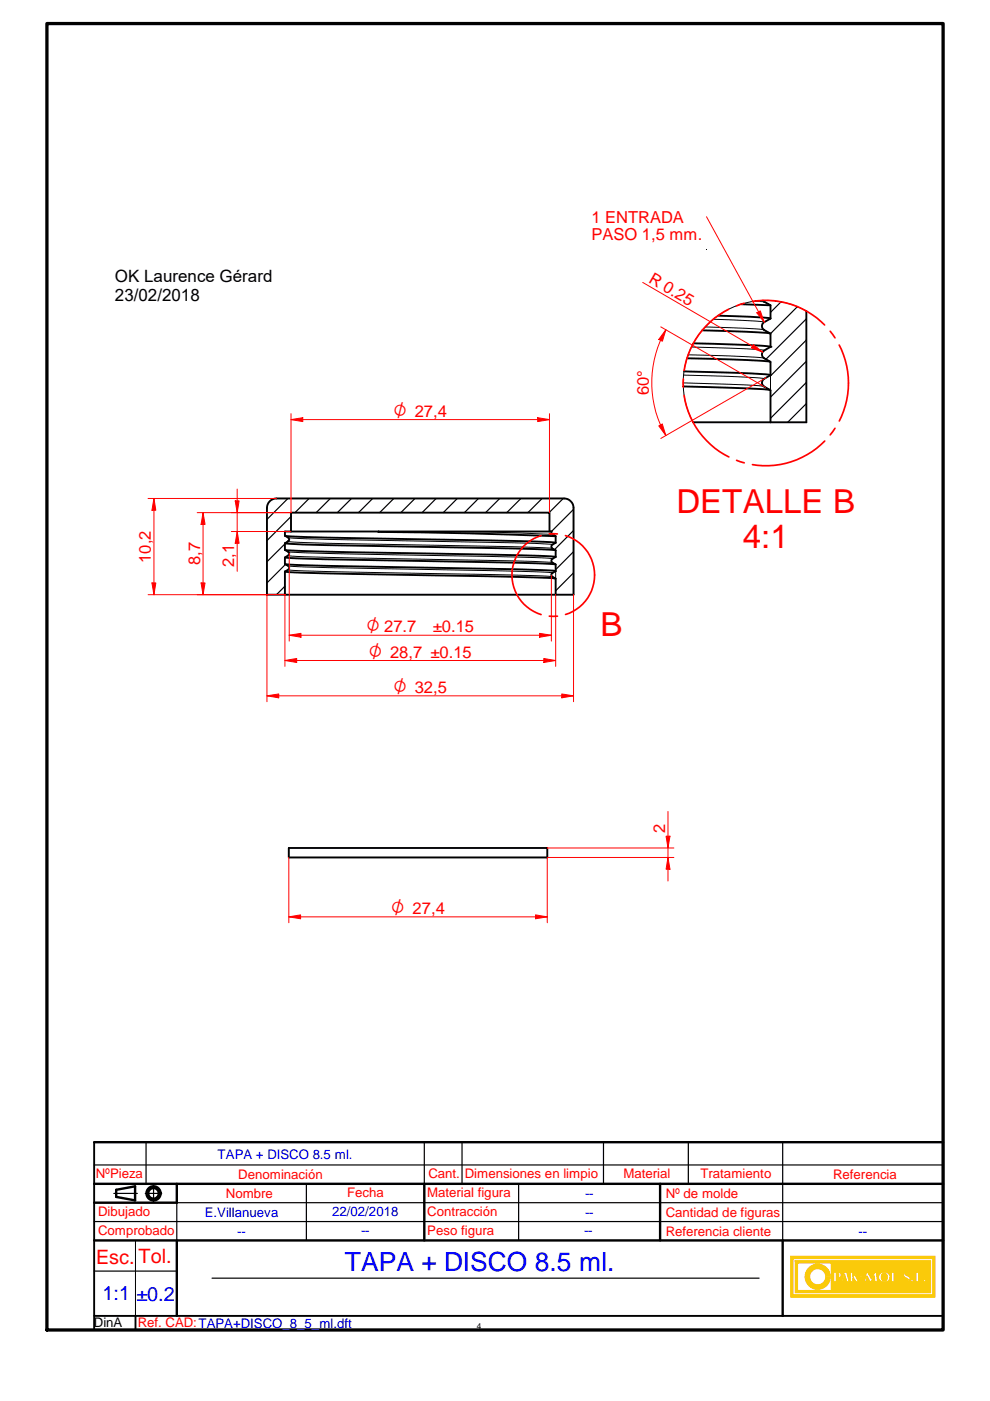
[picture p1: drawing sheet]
<svg xmlns="http://www.w3.org/2000/svg" width="210mm" height="297mm" viewBox="0 0 210 297" stroke-linecap="round" stroke-linejoin="round" font-family="sans-serif">
<path d="M9.9 5h190.1v277h-190.1z" fill="none" stroke="#000" stroke-width=".7"/>
<g fill="none" stroke="#000" stroke-width=".51">
<path d="M20 255h17.5M20 251h180M24.6 252.3v1.5M28.6 251.5v3M140 251v12M20 263h180M165.9 263v16"/>
<circle cx="32.5" cy="253" r="1.13"/>
<circle cx="32.6" cy="253" r="1.5"/>
</g>
<path d="M200 242.2v39.8h-180v-39.8M20 279h180M28.7 279v3" fill="none" stroke="#000" stroke-width=".4"/>
<g fill="none" stroke="#000" stroke-width=".25">
<path d="M20 259h180M20 247h180M24.1 253h5M30.8 253h3.5M31 242.2v8.8M32.6 251.3v3.5M37.5 255v8M65 251v12M98 242.2v8.8M110 251v12M128 242.2v8.8M145.9 242.2v8.8"/>
<path d="M165.9 242.2v20.8M20 269.5h17.5M45 271h116"/>
</g>
<g fill="#faca0a">
<path d="M167.7 266.4v8.6h30.5v-8.6zM168.1 266.8h29.7v7.8h-29.7z" fill-rule="evenodd"/>
<path d="M168.6 267.3v6.8h28.7v-6.8zM193.1 271.5a.3 .3 0 0 1 .6 0 .3 .3 0 0 1-.6 0zM194.2 269.7h.6v1.8h.8v.3h-1.4zM195.8 271.5a.3 .3 0 0 1 .6 0 .3 .3 0 0 1-.6 0zM169.1 267.8h7.2v5.8h-7.2zM176.7 269.7h1.1a.61 .61 0 0 1 .6 .8 .61 .61 0 0 1-.8 .4h-.3v.9h-.6zM179 269.7h.5l.6 2.1h-.6l-.1-.5h-.6l-.2 .5h-.2zM180.3 269.7h.5v.9l.7-.9h.3l-.5 .7 .8 1.4h-.7l-.5-.9-.1 .9h-.5zM182.2 270.6h.7v.2h-.7zM183.7 269.7h.3l.7 1.4 .8-1.4h.3l.3 2.1h-.7v-1.3l-.7 1.3h-.2l-.7-1.2-.1 1.2h-.4zM186.6 270a1.17 1.17 0 0 1 1.8 0 1.17 1.17 0 0 1-.3 1.7 1.16 1.16 0 0 1-1.5-.2 1.16 1.16 0 0 1 0-1.5zM189 269.7h.6v1.8h.8v.3h-1.4zM191.6 270a.72 .72 0 0 1 .8-.3 .72 .72 0 0 1 .5 .6l-.2 .1a.36 .36 0 0 0-.3-.5 .36 .36 0 0 0-.4 .3l.3 .2a.73 .73 0 0 1 .7 .9 .73 .73 0 0 1-1.1 .4l-.3-.1-.1-.4 .3-.2a.38 .38 0 0 0 .2 .6 .38 .38 0 0 0 .5-.3l-.1-.2a.84 .84 0 0 1-.8-1.1z" fill-rule="evenodd"/>
</g>
<g fill="none" stroke="#faca0a" stroke-width=".25">
<path d="M176.7 269.7h1.1a.61 .61 0 0 1 .6 .8 .61 .61 0 0 1-.8 .4h-.3v.9h-.6zM179 269.7h.5l.6 2.1h-.6l-.1-.5h-.6l-.2 .5h-.2zM180.3 269.7h.5v.9l.7-.9h.3l-.5 .7 .8 1.4h-.7l-.5-.9-.1 .9h-.5zM183.7 269.7h.3l.7 1.4 .8-1.4h.3l.3 2.1h-.7v-1.3l-.7 1.3h-.2l-.7-1.2-.1 1.2h-.4zM186.6 270a1.17 1.17 0 0 1 1.8 0 1.17 1.17 0 0 1-.3 1.7 1.16 1.16 0 0 1-1.5-.2 1.16 1.16 0 0 1 0-1.5zM191.8 271.3l.1 .2 .3 .1M191.8 271.2v-.2l-.3 .1a.74 .74 0 0 0 .5 .7 .74 .74 0 0 0 .8-.2M191.8 271.2v.1M192.2 271.6h.1M192.3 270.4l-.3-.2a.36 .36 0 0 1 .4-.3 .36 .36 0 0 1 .3 .5l.2-.1a.68 .68 0 0 0-.7-.6 .68 .68 0 0 0-.6 .7 .68 .68 0 0 0 .6 .6l.4 .4M192.3 270.4h.1M192.3 270.4a.7 .7 0 0 1 .6 .4 .7 .7 0 0 1-.1 .8"/>
<path d="M192.6 271.4h.1M192.6 271.4l-.4 .2M192.8 271.6h.1"/>
</g>
<path d="M171.5 268.8a2.66 2.66 0 0 1 2.8-.6 2.66 2.66 0 0 1 1.7 2.4h-.9a1.73 1.73 0 0 0-2.6-1.4 1.73 1.73 0 0 0 0 3 1.73 1.73 0 0 0 2.6-1.4h.9a2.65 2.65 0 0 1-3.7 2.3 2.65 2.65 0 0 1-.8-4.3z" fill-rule="evenodd" fill="#faca0a"/>
<path d="M171.5 268.8a2.66 2.66 0 0 1 2.8-.6 2.66 2.66 0 0 1 1.7 2.4h-.9a1.73 1.73 0 0 0-2.6-1.4 1.73 1.73 0 0 0 0 3 1.73 1.73 0 0 0 2.6-1.4h.9a2.66 2.66 0 0 1-3.7 2.3 2.66 2.66 0 0 1-.8-4.3z" fill="none" stroke="#faca0a" stroke-width=".25"/>
<path d="M177.3 269.9a.41 .41 0 0 1 .5 .4 .41 .41 0 0 1-.5 .4z" fill-rule="evenodd" fill="#faca0a"/>
<path d="M177.3 269.9a.41 .41 0 0 1 .5 .4 .41 .41 0 0 1-.5 .4z" fill="none" stroke="#faca0a" stroke-width=".25"/>
<path d="M179.1 270.2l.2 .9h-.5z" fill="#faca0a"/>
<path d="M179.1 270.2l.2 .9h-.5z" fill="none" stroke="#faca0a" stroke-width=".25"/>
<path d="M187.2 270a.8 .8 0 0 1 .9 .4 .8 .8 0 0 1-.2 1 .73 .73 0 0 1-.9-.1 .73 .73 0 0 1-.1-.9z" fill-rule="evenodd" fill="#faca0a"/>
<g fill="none" stroke="#faca0a" stroke-width=".25">
<path d="M167.7 266.4h30.5v8.6h-30.5zM168.1 266.8h29.7v7.8h-29.7zM168.6 267.3h28.7v6.8h-28.7zM169.1 267.8h7.2v5.8h-7.2zM182.2 270.6h.7v.2h-.7zM187.1 270.1a.81 .81 0 0 1 1.1 .4 .81 .81 0 0 1-.5 1.1 .85 .85 0 0 1-.9-.6 .85 .85 0 0 1 .3-.9zM189 269.7h.6v1.8h.8v.3h-1.4zM194.2 269.7h.6v1.8h.8v.3h-1.4z"/>
<circle cx="193.4" cy="271.5" r=".26"/>
<circle cx="196.1" cy="271.5" r=".26"/>
</g>
<path d="M20 242.2h180M24.6 253.8l4 .7M28.6 251.5l-4 .8M37.5 251v4M90 251v12M37.5 263v16" fill="none" stroke="#000" stroke-width=".51"/>
<g fill="none" stroke="#000" stroke-width=".25">
<path d="M60.4 115.3l-3.8 3.8M60.5 119.7l-3.9 3.9M61 105.7l-4.4 4.4M61.3 114.4l-.6 .6M61.7 109.5l-5.1 5.1M65.5 105.7l-3 3M70 105.7l-3 3M74.5 105.7l-3 3M79 105.7l-3 3M83.5 105.7l-3 3M88 105.7l-3 3M92.5 105.7l-3 3"/>
<path d="M97 105.7l-3 3M101.5 105.7l-3 3M106 105.7l-3 3M110.4 105.7l-3 3M114.9 105.7l-3 3M119.4 105.7l-3 3M121.6 112.5l-4 4M121.6 117l-3.8 3.8M121.6 108l-4.7 4.7M60.4 124.3l-1.8 1.8M121.6 121.5l-3.8 3.8M121.6 125.9l-.1 .2"/>
<path d="M37.5 255h162.5M90 242.2v8.8"/>
</g>
<g fill="none" stroke="#000" stroke-width=".21">
<path d="M60.4 119.6l.2 .1M60.4 116.6l.2 .1M60.4 113.6l.2 .1M60.9 116.9l.5 .2 3.8 .1 43.6 .9 8.3 .4M60.9 113.9l.5 .1 3.8 .2 43.6 .9 8.3 .4M60.9 119.8l.2 .2M61.1 117.8l8.3 .4 39.4 .7 8.3 .4M61.1 114.8l8.3 .4 39.4 .7 8.3 .4M61.1 120l8.5 .4 39.2 .7 8.3 .4M96.6 112.7l20.5 .6M116.9 113.1h.1M117.1 113.2l.2 .2"/>
<path d="M117.1 119.3l.2 .1M117.1 116.3l.2 .1M117.6 119.5l.2 .2M117.6 116.5l.2 .1M117.6 113.5l.2 .2M61.1 120.8l8.3 .4 39.4 .7 8.3 .4M116.9 121.9v.1M116.9 122l.1 .2M117.1 122.2l.2 .2M117.6 122.5l.2 .2M117.8 121.1v1.6M28.7 263v16"/>
</g>
<g fill="none" stroke="#000" stroke-width=".4">
<path d="M57.2 106.3l.6-.5 .8-.1h61a2.02 2.02 0 0 1 2 2v18.4h-65v-18.4l.2-.8zM60.4 113.6l.7 .4a.48 .48 0 0 1 0 .8l-.7 .4M60.4 115.2v1.4l.7 .4a.46 .46 0 0 1 .2 .4 .46 .46 0 0 1-.2 .4l-.7 .4v1.4l.7 .4a.46 .46 0 0 1 .2 .4 .46 .46 0 0 1-.2 .4l-.7 .4M60.4 118.2l8.5 .4 40.1 .7 8.8 .4M60.4 115.2l8.5 .4 40.1 .7 8.8 .3M60.4 119.6l8.8 .4 40.1 .7 8.5 .4M60.4 116.6l14.4 .5 34.5 .6 8.5 .4M60.4 113.6l8.8 .4 40.1 .7 8.5 .4M61.7 112.7v-4h54.8v4h.4l.1 .5 .8 .5v1.4M80.2 112.7v.1M80.2 112.8l18.8 .3 18.8 .6M80.3 112.7l-.1 .1"/>
<path d="M116.5 112.7h-56.1v.9M117.8 115.1l-.7 .4a.5 .5 0 0 0 0 .8l.7 .4v1.4M117.8 118.1l-.7 .4a.48 .48 0 0 0 0 .8l.7 .4v1.4M60.4 121.2v4.9M60.4 121.2l8.5 .4 34.6 .6 14.3 .5M117.8 121.1l-.7 .4a.47 .47 0 0 0 0 .8l.7 .4v3.4"/>
</g>
<g fill="#000">
<circle cx="61.1" cy="120" r=".2"/>
<circle cx="61.1" cy="117" r=".2"/>
<circle cx="61.1" cy="114" r=".2"/>
<circle cx="117.1" cy="113.3" r=".2"/>
</g>
<path d="M31.4 105.7h27.2M31.4 126.1h29M32.2 123.6h.8l-.4 2.5z" fill="none" stroke="#f00" stroke-width=".21"/>
<path d="M32.2 123.6h.8l-.4 2.5z" fill="#f00"/>
<path d="M32.6 105.7l.4 2.5h-.8z" fill="none" stroke="#f00" stroke-width=".21"/>
<path d="M32.6 105.7l.4 2.5h-.8z" fill="#f00"/>
<path d="M32.6 105.7v20.4M56.6 126.1v22.7M121.6 126.1v22.7M56.6 147.5l2.5-.4v.9z" fill="none" stroke="#f00" stroke-width=".21"/>
<path d="M56.6 147.5l2.5-.4v.9z" fill="#f00"/>
<path d="M119.1 147.1l2.5 .4-2.5 .5z" fill="none" stroke="#f00" stroke-width=".21"/>
<path d="M119.1 147.1l2.5 .4-2.5 .5z" fill="#f00"/>
<path d="M60.4 126.1v15.2M117.8 126.1v15.2M56.6 147.5h65M60.4 140l2.5-.4v.9z" fill="none" stroke="#f00" stroke-width=".21"/>
<path d="M60.4 140l2.5-.4v.9z" fill="#f00"/>
<path d="M115.3 139.6l2.5 .4-2.5 .5z" fill="none" stroke="#f00" stroke-width=".21"/>
<path d="M115.3 139.6l2.5 .4-2.5 .5z" fill="#f00"/>
<path d="M61.7 87.7v21M61.7 89l2.5-.4v.8zM116.5 87.7v21M60.4 140h57.4" fill="none" stroke="#f00" stroke-width=".21"/>
<path d="M61.7 89l2.5-.4v.8z" fill="#f00"/>
<path d="M114 88.6l2.5 .4-2.5 .4z" fill="none" stroke="#f00" stroke-width=".21"/>
<path d="M114 88.6l2.5 .4-2.5 .4z" fill="#f00"/>
<path d="M61.7 89h54.8M41.8 108.7h19.9M41.8 126.1h18.6M42.6 123.6h.9l-.4 2.5z" fill="none" stroke="#f00" stroke-width=".21"/>
<path d="M42.6 123.6h.9l-.4 2.5z" fill="#f00"/>
<path d="M43.1 108.7l.4 2.5h-.9z" fill="none" stroke="#f00" stroke-width=".21"/>
<path d="M43.1 108.7l.4 2.5h-.9z" fill="#f00"/>
<path d="M136.3 59.9l25.4 14.8M159.7 73l2 1.7-2.4-.9zM43.1 108.7v17.4" fill="none" stroke="#f00" stroke-width=".21"/>
<g fill="none" stroke="#f00" stroke-width=".36">
<path d="M154.5 65.6a17.4 17.4 0 0 0-9.4 13M157.8 64.3l-1.7 .6M159.5 63.9a17.4 17.4 0 0 1 15.3 5M176 70.2l1 1.4M177.9 73.2a17.5 17.5 0 0 1 0 16.1M144.9 80.4v1.7M145.1 83.9a17.4 17.4 0 0 0 9.4 13M156.2 97.6l1.6 .5M174.9 93.5a17.4 17.4 0 0 1-15.4 5M177 90.8l-1 1.4M114.7 113.6a8.8 8.8 0 0 0-6.2 8.3 8.8 8.8 0 0 0 6.2 8.4M116.4 113.2h1.8"/>
<path d="M119.9 113.6a8.7 8.7 0 0 1 6.2 8.3 8.7 8.7 0 0 1-6.2 8.4M116.5 130.6h1.7"/>
</g>
<path d="M165.6 64l-2.2 2.2M169.1 65l-5.7 5.7M171 67.6l-8.6 8.6M171 72.1l-7.6 7.6M171 76.6l-7.6 7.6M171 81.1l-7.6 7.6M171 85.6l-4 3.9" fill="none" stroke="#000" stroke-width=".25"/>
<g fill="none" stroke="#000" stroke-width=".4">
<path d="M145 78.7a200.7 200.7 0 0 1 18.3 .8h.1M145.7 76l12.5 .3 5.1 .4M147 72.8l12.1 .4 4.2 .3M148.9 70a127.4 127.4 0 0 1 14.4 .7M152.2 66.9l6.9 .3 4.3 .3M157.1 64.5l6.2 .2M161.7 63.7l.3 .3M161.9 64h.1M162 64l1.4 .7v2.8M163.4 79.5l-1.4 .8a.97 .97 0 0 0 0 1.7l1.4 .7v6.8M163.4 67.5l-1.4 .8a.96 .96 0 0 0 0 1.7l1.4 .7v2.8M163.4 73.5l-1.4 .8a.94 .94 0 0 0 0 1.7l1.4 .7v2.8"/>
<path d="M171 65.9v23.6h-24M144.9 81.9l.8 .1a175.5 175.5 0 0 1 17.6 .7"/>
</g>
<circle cx="163.4" cy="73.5" r=".2" fill="#000"/>
<g fill="none" stroke="#000" stroke-width=".21">
<path d="M144.9 79.5l9.6 .3 7.5 .5M145.9 75.2l8.6 .3 7.5 .4M146.6 73.6l11.2 .3 4.2 .4M149.5 69.3l8.3 .3 4.2 .4M151.2 67.7l9 .4 1.8 .2M159.9 63.9l2 .1M161.8 63.7v.1M161.9 63.9l.5 .3M161.9 75.9l.5 .3M161.9 69.9l.5 .3M162.8 76.4l.5 .3M162.8 70.4l.5 .3"/>
<path d="M162.8 64.4l.5 .3M163.4 79.5v3.2M171 65.9a17.5 17.5 0 0 0-20.9 2.8 17.5 17.5 0 0 0-3.2 20.8M144.8 81.2a193.8 193.8 0 0 1 17 .7l.2 .1M161.5 81.1l.1 .2M161.6 81.4l.1 .3M161.8 81.8l.6 .4M162.8 82.4l.5 .3"/>
</g>
<path d="M159.7 73l2 1.7-2.4-.9z" fill="#f00"/>
<path d="M140.1 69.3l22.2 12.8M141.2 69.9l-.8 2.4-.7-.3zM162.4 80.1l-22.3 12.9" fill="none" stroke="#f00" stroke-width=".21"/>
<path d="M141.2 69.9l-.8 2.4-.7-.3z" fill="#f00"/>
<path d="M139.7 90.3l.7-.4 .8 2.4z" fill="none" stroke="#f00" stroke-width=".21"/>
<path d="M139.7 90.3l.7-.4 .8 2.4z" fill="#f00"/>
<path d="M141.2 69.9a22.5 22.5 0 0 0 0 22.4M116 179.8h26.9M141.2 177.3h.8l-.4 2.5zM116 181.8h26.9" fill="none" stroke="#f00" stroke-width=".21"/>
<path d="M61.2 179.8h54.8v2h-54.8z" fill="none" stroke="#000" stroke-width=".4"/>
<path d="M141.2 177.3h.8l-.4 2.5z" fill="#f00"/>
<path d="M141.6 181.8l.4 2.5h-.8z" fill="none" stroke="#f00" stroke-width=".21"/>
<path d="M141.6 181.8l.4 2.5h-.8z" fill="#f00"/>
<path d="M141.6 172v14.8M61.2 194.4l2.5-.4v.8zM61.2 181.8v13.8M116 181.8v13.8" fill="none" stroke="#f00" stroke-width=".21"/>
<path d="M61.2 194.4l2.5-.4v.8z" fill="#f00"/>
<path d="M113.5 194l2.5 .4-2.5 .4z" fill="none" stroke="#f00" stroke-width=".21"/>
<path d="M113.5 194l2.5 .4-2.5 .4z" fill="#f00"/>
<path d="M61.3 117.4v18.5M61.3 134.7l2.5-.4v.8zM116.9 121.9v14M61.2 194.4h54.8" fill="none" stroke="#f00" stroke-width=".21"/>
<path d="M61.3 134.7l2.5-.4v.8z" fill="#f00"/>
<path d="M114.4 134.3l2.5 .4-2.5 .4z" fill="none" stroke="#f00" stroke-width=".21"/>
<path d="M114.4 134.3l2.5 .4-2.5 .4z" fill="#f00"/>
<path d="M149.8 46l12.2 22.3M61.3 134.7h55.6" fill="none" stroke="#f00" stroke-width=".21"/>
<path d="M160.5 66.3l.7-.4 .8 2.4z" fill="#f00"/>
<path d="M160.5 66.3l.7-.4 .8 2.4zM49 108.7h12.7M49 112.7h12.7M49.9 106.2h.8l-.4 2.5z" fill="none" stroke="#f00" stroke-width=".21"/>
<path d="M49.9 106.2h.8l-.4 2.5z" fill="#f00"/>
<path d="M50.3 112.7l.4 2.5h-.8z" fill="none" stroke="#f00" stroke-width=".21"/>
<path d="M50.3 112.7l.4 2.5h-.8z" fill="#f00"/>
<path d="M50.3 103.7v17.4" fill="none" stroke="#f00" stroke-width=".21"/>
<g font-size="7" fill="#f00">
<text x="143.5" y="108.8">DETALLE B</text>
<text x="157.5" y="116.2">4:1</text>
<text x="127.3" y="134.8">B</text>
</g>
<text font-size="5.6" fill="#00f" x="73.1" y="269.4">TAPA + DISCO 8.5 ml.</text>
<g font-size="4.2" fill="#f00">
<text x="20.4" y="267.9">Esc.</text>
<text x="29.4" y="267.9">Tol.</text>
</g>
<g font-size="4.2" fill="#00f">
<text x="21.7" y="275.7">1:1</text>
<text x="28.9" y="275.7">±0.2</text>
</g>
<g font-size="3.9" fill="#f00">
<text x="83.4" y="88.3">O 27,4</text>
<text x="77.7" y="134.1">O 27.7</text>
<text x="78.2" y="139.4">O 28,7 ±0.15</text>
<text x="83.4" y="146.9">O 32,5</text>
<text x="83" y="193.8">O 27,4</text>
</g>
<g font-size="3.6">
<text x="24.4" y="59.8">OK Laurence Gérard</text>
<text x="24.4" y="63.9">23/02/2018</text>
</g>
<g font-size="3.5" fill="#f00">
<text x="125.4" y="47.2">1 ENTRADA</text>
<text x="125.4" y="50.9">PASO 1,5 mm.</text>
<text x="137.4" y="59.8" transform="rotate(30 137.4 59.8)">R 0.25</text>
<text x="137.6" y="83.8" transform="rotate(-90 137.6 83.8)">60°</text>
<text x="32" y="119.3" transform="rotate(-90 32 119.3)">10,2</text>
<text x="42.4" y="119.8" transform="rotate(-90 42.4 119.8)">8,7</text>
<text x="49.7" y="120.3" transform="rotate(-90 49.7 120.3)">2,1</text>
<text x="91.8" y="134.1">±0.15</text>
<text x="141" y="176.6" transform="rotate(-90 141 176.6)">2</text>
</g>
<g font-size="2.8" fill="#00f">
<text x="46.1" y="245.7">TAPA + DISCO 8.5 ml.</text>
<text x="43.4" y="258">E.Villanueva</text>
<text x="70.4" y="257.9">22/02/2018</text>
<text x="124" y="257.9">--</text>
<text x="124" y="254">--</text>
<text x="50.3" y="262">--</text>
<text x="76.5" y="261.9">--</text>
<text x="123.8" y="261.9">--</text>
<text x="182" y="262.1">--</text>
</g>
<g font-size="2.8" fill="#f00">
<text x="20.3" y="249.7">NºPieza</text>
<text x="50.5" y="250">Denominación</text>
<text x="90.8" y="249.7">Cant.</text>
<text x="98.5" y="249.7">Dimensiones en limpio</text>
<text x="132.2" y="249.7">Material</text>
<text x="148.5" y="249.7">Tratamiento</text>
<text x="176.6" y="250">Referencia</text>
<text x="20.8" y="257.9">Dibujado</text>
<text x="47.9" y="254">Nombre</text>
<text x="73.6" y="253.8">Fecha</text>
<text x="90.6" y="257.9">Contracción</text>
<text x="90.6" y="253.9">Material figura</text>
<text x="141.1" y="254">Nº de molde</text>
<text x="141.1" y="257.9">Cantidad de figuras</text>
<text x="20.8" y="261.9">Comprobado</text>
<text x="90.6" y="261.9">Peso figura</text>
<text x="141.1" y="262">Referencia cliente</text>
<text x="29.2" y="281.4">Ref. CAD:TAPA+DISCO_8_5_ml.dft</text>
</g>
<text font-size="2.8" x="19.9" y="281.4">DinA</text>
<text font-size="1.7" x="101.1" y="281.7">4</text>
</svg>
